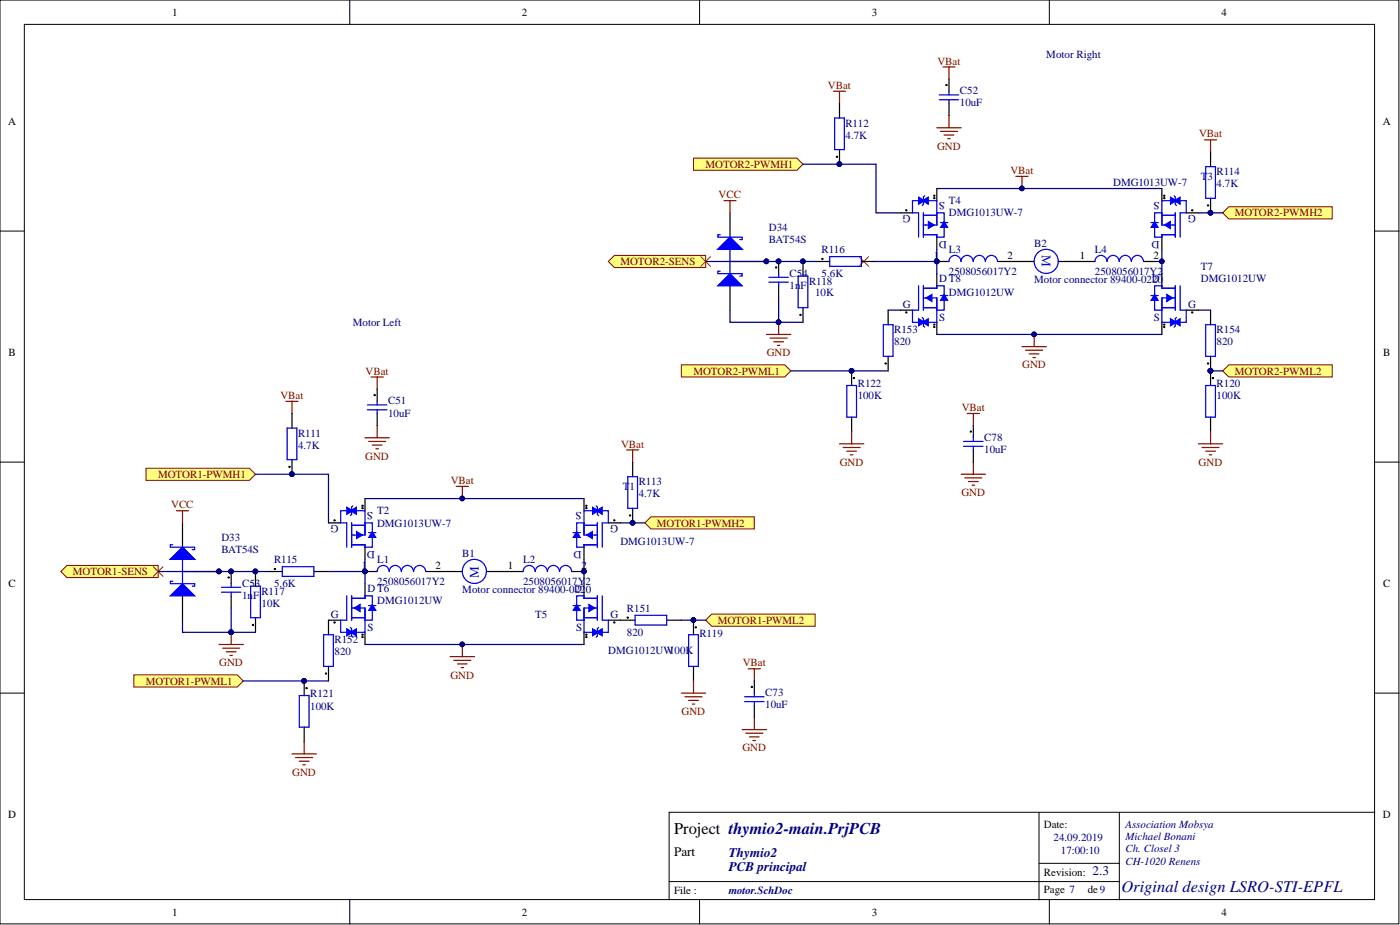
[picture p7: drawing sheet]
<svg xmlns="http://www.w3.org/2000/svg" width="292mm" height="193mm" viewBox="0 0 292 193" stroke-linecap="round" stroke-linejoin="round" font-family="sans-serif">
<g fill="#fff" stroke="#000" stroke-width=".21">
<path d="M0 0h291.9v192.7h-291.9z"/>
<path d="M5.1 5.1h281.7v182.6h-281.7z"/>
</g>
<g fill="none" stroke="#000" stroke-width=".21">
<path d="M73 0v5.1M146 0v5.1M218.9 0v5.1M0 48.2h5.1M286.8 48.2h5.1M0 96.4h5.1M286.8 96.4h5.1M0 144.6h5.1M286.8 144.6h5.1M216.8 169.5v18.2M233.5 169.5v18.2M286.8 169.5h-147.2v18.2"/>
<path d="M73 187.7v5.1M139.6 183.9h93.9M146 187.7v5.1M216.8 180.1h16.7M218.9 187.7v5.1"/>
</g>
<path d="M72.3 124.3v5.1h-1.2M73.4 124.3v5.1M73.4 126.8h2.8v2.6M73.4 128.9h2.8M76.2 124.3v.5h-2.8" fill="none" stroke="#00f" stroke-width=".25"/>
<path d="M73.9 126.8l1.2-.7v1.5z" fill="#00f"/>
<path d="M73.9 126.8l1.2-.7v1.5z" fill="none" stroke="#00f" stroke-width=".21"/>
<path d="M68.5 129.4h2.6M76.2 121.8v2.5M76.2 131.9v2.6" fill="none" stroke="#000" stroke-width=".25"/>
<path d="M77.7 126.1l.7 1.2h-1.5z" fill="#00f"/>
<path d="M77.7 126.1l.7 1.2h-1.5z" fill="none" stroke="#00f" stroke-width=".21"/>
<path d="M76.2 124.3h1.5v5.1h-1.5v2.5h-5.1v-2.5M76.9 126.3h1.5" fill="none" stroke="#00f" stroke-width=".25"/>
<g fill="#000" stroke="#000" stroke-width=".21">
<circle cx="69.8" cy="129.9" r=".13"/>
<circle cx="75.6" cy="132.4" r=".13"/>
<circle cx="75.6" cy="132.9" r=".13"/>
</g>
<path d="M73.1 131.9l1.3-.7v1.5z" fill="#00f"/>
<path d="M73.1 131.9l1.3-.7v1.5z" fill="none" stroke="#00f" stroke-width=".21"/>
<path d="M72.3 131.2l1.3 .7-1.3 .8z" fill="#00f"/>
<path d="M72.3 131.2l1.3 .7-1.3 .8z" fill="none" stroke="#00f" stroke-width=".21"/>
<path d="M71.1 109.1h1.2v5.1M73.4 109.1v5.1M73.4 113.7h2.8v.5M73.4 109.6h2.8M76.2 109.1v2.5h-2.8M73.1 130.9l.3 .3v1.5l.2 .2" fill="none" stroke="#00f" stroke-width=".25"/>
<path d="M74.4 110.9l1.2 .7-1.2 .8z" fill="#00f"/>
<path d="M74.4 110.9l1.2 .7-1.2 .8z" fill="none" stroke="#00f" stroke-width=".21"/>
<path d="M68.5 109.1h2.6M76.2 104v2.5M76.2 114.2v2.5" fill="none" stroke="#000" stroke-width=".25"/>
<path d="M77.7 110.9l.7 1.2h-1.5z" fill="#00f"/>
<path d="M77.7 110.9l.7 1.2h-1.5z" fill="none" stroke="#00f" stroke-width=".21"/>
<path d="M71.1 109.1v-2.6h5.1v2.6h1.5v5.1h-1.5M76.9 111.1h1.5" fill="none" stroke="#00f" stroke-width=".25"/>
<g fill="#000" stroke="#000" stroke-width=".21">
<circle cx="69.8" cy="108.6" r=".13"/>
<circle cx="75.6" cy="105.5" r=".13"/>
<circle cx="75.6" cy="106" r=".13"/>
</g>
<path d="M73.1 106.5l1.3-.7v1.5z" fill="#00f"/>
<path d="M73.1 106.5l1.3-.7v1.5z" fill="none" stroke="#00f" stroke-width=".21"/>
<path d="M72.3 105.8l1.3 .7-1.3 .8z" fill="#00f"/>
<path d="M72.3 105.8l1.3 .7-1.3 .8z" fill="none" stroke="#00f" stroke-width=".21"/>
<path d="M73.6 105.5l-.2 .3v1.5l-.3 .3M121.8 124.3v.5h2.8M121.8 128.9h2.8M124.6 124.3v5.1M124.6 126.8h-2.8v2.6M125.7 124.3v5.1h1.2" fill="none" stroke="#00f" stroke-width=".25"/>
<path d="M122.9 126.1l1.2 .7-1.2 .8z" fill="#00f"/>
<path d="M122.9 126.1l1.2 .7-1.2 .8z" fill="none" stroke="#00f" stroke-width=".21"/>
<path d="M121.8 121.8v2.5M121.8 131.9v2.6M126.9 129.4h2.6" fill="none" stroke="#000" stroke-width=".25"/>
<path d="M120.3 126.1l.8 1.2h-1.5z" fill="#00f"/>
<path d="M120.3 126.1l.8 1.2h-1.5z" fill="none" stroke="#00f" stroke-width=".21"/>
<path d="M119.6 126.3h1.5M121.8 124.3h-1.5v5.1h1.5v2.5h5.1v-2.5" fill="none" stroke="#00f" stroke-width=".25"/>
<g fill="#000" stroke="#000" stroke-width=".21">
<circle cx="122.3" cy="132.4" r=".13"/>
<circle cx="122.3" cy="132.9" r=".13"/>
<circle cx="128.2" cy="129.9" r=".13"/>
</g>
<path d="M123.6 131.2l1.3 .7-1.3 .8z" fill="#00f"/>
<path d="M123.6 131.2l1.3 .7-1.3 .8z" fill="none" stroke="#00f" stroke-width=".21"/>
<path d="M124.4 131.9l1.3-.7v1.5z" fill="#00f"/>
<path d="M124.4 131.9l1.3-.7v1.5z" fill="none" stroke="#00f" stroke-width=".21"/>
<path d="M121.8 109.1v2.5h2.8M121.8 109.6h2.8M124.6 109.1v5.1M124.6 113.7h-2.8v.5M126.9 109.1h-1.2v5.1M124.9 130.9l-.3 .3v1.5l-.2 .2" fill="none" stroke="#00f" stroke-width=".25"/>
<path d="M122.4 111.6l1.2-.7v1.5z" fill="#00f"/>
<path d="M122.4 111.6l1.2-.7v1.5z" fill="none" stroke="#00f" stroke-width=".21"/>
<path d="M121.8 104v2.5M121.8 114.2v2.5M126.9 109.1h2.6" fill="none" stroke="#000" stroke-width=".25"/>
<path d="M120.3 110.9l.8 1.2h-1.5z" fill="#00f"/>
<path d="M120.3 110.9l.8 1.2h-1.5z" fill="none" stroke="#00f" stroke-width=".21"/>
<path d="M119.6 111.1h1.5M126.9 109.1v-2.6h-5.1v2.6h-1.5v5.1h1.5" fill="none" stroke="#00f" stroke-width=".25"/>
<g fill="#000" stroke="#000" stroke-width=".21">
<circle cx="122.3" cy="105.5" r=".13"/>
<circle cx="122.3" cy="106" r=".13"/>
<circle cx="128.2" cy="108.6" r=".13"/>
</g>
<path d="M123.6 105.8l1.3 .7-1.3 .8z" fill="#00f"/>
<path d="M123.6 105.8l1.3 .7-1.3 .8z" fill="none" stroke="#00f" stroke-width=".21"/>
<path d="M124.4 106.5l1.3-.7v1.5z" fill="#00f"/>
<path d="M124.4 106.5l1.3-.7v1.5z" fill="none" stroke="#00f" stroke-width=".21"/>
<g fill="none" stroke="#00f" stroke-width=".25">
<path d="M76.7 85.5h4M76.7 84.5h4M78.7 83.7v.8M78.7 85.5v.8M124.4 105.5l.2 .3v1.5l.3 .3"/>
<circle cx="99" cy="119.2" r="2.51"/>
</g>
<path d="M78.7 81.2v2.5M78.7 86.3v2.5M91.4 119.2h5.1M101.5 119.2h5.1" fill="none" stroke="#000" stroke-width=".25"/>
<g fill="none" stroke="#800000" stroke-width=".25">
<path d="M77.4 78.6h2.6M78.7 78.6v2.6M76.2 91.3h5M76.9 92.1h3.6M77.7 92.9h2M78.4 93.6h.5M78.7 88.8v2.5M95.2 101.5h2.5M96.5 101.5v2.5M93.9 137h5.1M94.7 137.7h3.5M95.4 138.5h2.1"/>
<path d="M96.2 139.3h.5M96.5 134.5v2.5"/>
</g>
<g fill="#000080" stroke="#000080" stroke-width=".21">
<circle cx="96.4" cy="134.4" r=".48"/>
<circle cx="96.4" cy="104" r=".48"/>
</g>
<circle cx="78.2" cy="82.4" r=".13" fill="#000" stroke="#000" stroke-width=".21"/>
<g fill="#ffff80" stroke="#800000" stroke-width=".21">
<path d="M30.5 97.7h21.5l1.3 1.2-1.3 1.3h-21.5z" fill-rule="evenodd"/>
<path d="M134.5 109.1l1.3-1.3h21.6v2.6h-21.6z" fill-rule="evenodd"/>
<path d="M27.9 140.8h21.6l1.3 1.3-1.3 1.2h-21.6z" fill-rule="evenodd"/>
<path d="M147.2 129.4l1.3-1.3h21.6v2.5h-21.6z" fill-rule="evenodd"/>
</g>
<path d="M191.7 59.6v5.1h-1.3M192.7 59.6v5.1M195.5 59.6v.5h-2.8M192.7 62.2h2.8v2.5M192.7 64.2h2.8" fill="none" stroke="#00f" stroke-width=".25"/>
<path d="M193.2 62.2l1.2-.8v1.5z" fill="#00f"/>
<path d="M193.2 62.2l1.2-.8v1.5z" fill="none" stroke="#00f" stroke-width=".21"/>
<path d="M195.5 57.1v2.5M187.8 64.7h2.6M195.5 67.2v2.6" fill="none" stroke="#000" stroke-width=".25"/>
<path d="M197 61.4l.7 1.3h-1.5z" fill="#00f"/>
<path d="M197 61.4l.7 1.3h-1.5z" fill="none" stroke="#00f" stroke-width=".21"/>
<path d="M195.5 59.6h1.5v5.1h-1.5v2.5h-5.1v-2.5M196.2 61.7h1.5" fill="none" stroke="#00f" stroke-width=".25"/>
<g fill="#000" stroke="#000" stroke-width=".21">
<circle cx="189.1" cy="65.2" r=".13"/>
<circle cx="194.9" cy="68.2" r=".13"/>
<circle cx="194.9" cy="67.7" r=".13"/>
</g>
<path d="M192.4 67.2l1.3-.7v1.5z" fill="#00f"/>
<path d="M192.4 67.2l1.3-.7v1.5z" fill="none" stroke="#00f" stroke-width=".21"/>
<path d="M191.7 66.5l1.2 .7-1.2 .8z" fill="#00f"/>
<path d="M191.7 66.5l1.2 .7-1.2 .8z" fill="none" stroke="#00f" stroke-width=".21"/>
<path d="M190.4 44.4h1.3v5.1M192.7 44.4v5.1M192.7 49h2.8v.5M192.7 44.9h2.8M195.5 44.4v2.5h-2.8M192.4 66.2l.3 .3v1.5l.2 .2" fill="none" stroke="#00f" stroke-width=".25"/>
<path d="M193.7 46.2l1.3 .7-1.3 .8z" fill="#00f"/>
<path d="M193.7 46.2l1.3 .7-1.3 .8z" fill="none" stroke="#00f" stroke-width=".21"/>
<path d="M195.5 39.3v2.6M187.8 44.4h2.6M195.5 49.5v2.5" fill="none" stroke="#000" stroke-width=".25"/>
<path d="M197 46.2l.7 1.2h-1.5z" fill="#00f"/>
<path d="M197 46.2l.7 1.2h-1.5z" fill="none" stroke="#00f" stroke-width=".21"/>
<path d="M190.4 44.4v-2.5h5.1v2.5h1.5v5.1h-1.5M196.2 46.4h1.5" fill="none" stroke="#00f" stroke-width=".25"/>
<g fill="#000" stroke="#000" stroke-width=".21">
<circle cx="189.1" cy="43.9" r=".13"/>
<circle cx="194.9" cy="41.3" r=".13"/>
<circle cx="194.9" cy="40.8" r=".13"/>
</g>
<path d="M192.4 41.9l1.3-.8v1.5z" fill="#00f"/>
<path d="M192.4 41.9l1.3-.8v1.5z" fill="none" stroke="#00f" stroke-width=".21"/>
<path d="M191.7 41.1l1.2 .8-1.2 .7z" fill="#00f"/>
<path d="M191.7 41.1l1.2 .8-1.2 .7z" fill="none" stroke="#00f" stroke-width=".21"/>
<path d="M192.9 40.9l-.2 .2v1.5l-.3 .3M242.4 59.6v.5h2.8M245.2 59.6v5.1M246.2 59.6v5.1h1.3M242.4 64.2h2.8M245.2 62.2h-2.8v2.5" fill="none" stroke="#00f" stroke-width=".25"/>
<path d="M243.4 61.4l1.3 .8-1.3 .7z" fill="#00f"/>
<path d="M243.4 61.4l1.3 .8-1.3 .7z" fill="none" stroke="#00f" stroke-width=".21"/>
<path d="M242.4 57.1v2.5M242.4 67.2v2.6M247.5 64.7h2.5" fill="none" stroke="#000" stroke-width=".25"/>
<path d="M240.9 61.4l.8 1.3h-1.6z" fill="#00f"/>
<path d="M240.9 61.4l.8 1.3h-1.6z" fill="none" stroke="#00f" stroke-width=".21"/>
<path d="M242.4 59.6h-1.5v5.1h1.5v2.5h5.1v-2.5M240.1 61.7h1.6" fill="none" stroke="#00f" stroke-width=".25"/>
<g fill="#000" stroke="#000" stroke-width=".21">
<circle cx="242.9" cy="68.2" r=".13"/>
<circle cx="242.9" cy="67.7" r=".13"/>
<circle cx="248.7" cy="65.2" r=".13"/>
</g>
<path d="M244.2 66.5l1.3 .7-1.3 .8z" fill="#00f"/>
<path d="M244.2 66.5l1.3 .7-1.3 .8z" fill="none" stroke="#00f" stroke-width=".21"/>
<path d="M245 67.2l1.2-.7v1.5z" fill="#00f"/>
<path d="M245 67.2l1.2-.7v1.5z" fill="none" stroke="#00f" stroke-width=".21"/>
<path d="M242.4 44.4v2.5h2.8M242.4 44.9h2.8M245.2 44.4v5.1M245.2 49h-2.8v.5M247.5 44.4h-1.3v5.1M245.5 66.2l-.3 .3v1.5l-.2 .2" fill="none" stroke="#00f" stroke-width=".25"/>
<path d="M242.9 46.9l1.3-.7v1.5z" fill="#00f"/>
<path d="M242.9 46.9l1.3-.7v1.5z" fill="none" stroke="#00f" stroke-width=".21"/>
<path d="M242.4 39.3v2.6M242.4 49.5v2.5M247.5 44.4h2.5" fill="none" stroke="#000" stroke-width=".25"/>
<path d="M240.9 46.2l.8 1.2h-1.6z" fill="#00f"/>
<path d="M240.9 46.2l.8 1.2h-1.6z" fill="none" stroke="#00f" stroke-width=".21"/>
<path d="M240.1 46.4h1.6M247.5 44.4v-2.5h-5.1v2.5h-1.5v5.1h1.5" fill="none" stroke="#00f" stroke-width=".25"/>
<g fill="#000" stroke="#000" stroke-width=".21">
<circle cx="242.9" cy="41.3" r=".13"/>
<circle cx="242.9" cy="40.8" r=".13"/>
<circle cx="248.7" cy="43.9" r=".13"/>
</g>
<path d="M244.2 41.1l1.3 .8-1.3 .7z" fill="#00f"/>
<path d="M244.2 41.1l1.3 .8-1.3 .7z" fill="none" stroke="#00f" stroke-width=".21"/>
<path d="M245 41.9l1.2-.8v1.5z" fill="#00f"/>
<path d="M245 41.9l1.2-.8v1.5z" fill="none" stroke="#00f" stroke-width=".21"/>
<g fill="none" stroke="#00f" stroke-width=".25">
<path d="M196 19.8h4M198 19v.8M196 20.8h4M198 20.8v.8M245 40.9l.2 .2v1.5l.3 .3"/>
<circle cx="218.3" cy="54.5" r="2.51"/>
</g>
<path d="M198 16.5v2.5M198 21.6v2.5M210.7 54.5h5.1M220.8 54.5h5.1" fill="none" stroke="#000" stroke-width=".25"/>
<g fill="none" stroke="#800000" stroke-width=".25">
<path d="M196.7 14h2.6M198 14v2.5M195.5 26.6h5M196.2 27.4h3.6M197 28.2h2M197.7 28.9h.6M198 24.1v2.5M212 36.8h2.5M213.2 36.8v2.5M213.2 72.3h5.1M214 73.1h3.5M214.8 73.8h2"/>
<path d="M215.5 74.6h.5M215.8 69.8v2.5"/>
</g>
<g fill="#000080" stroke="#000080" stroke-width=".21">
<circle cx="215.7" cy="69.7" r=".48"/>
<circle cx="213.2" cy="39.3" r=".48"/>
</g>
<circle cx="197.5" cy="17.7" r=".13" fill="#000" stroke="#000" stroke-width=".21"/>
<g fill="#ffff80" stroke="#800000" stroke-width=".21">
<path d="M144.7 33h21.6l1.2 1.3-1.2 1.2h-21.6z" fill-rule="evenodd"/>
<path d="M255.1 44.4l1.3-1.3h21.6v2.6h-21.6z" fill-rule="evenodd"/>
<path d="M142.2 76.1h21.5l1.3 1.3-1.3 1.2h-21.5z" fill-rule="evenodd"/>
<path d="M255.1 77.4l1.3-1.3h21.6v2.5h-21.6z" fill-rule="evenodd"/>
<path d="M12.7 119.2l1.3-1.2h19v2.5h-19z" fill-rule="evenodd"/>
<path d="M126.9 54.5l1.3-1.2h19v2.5h-19z" fill-rule="evenodd"/>
</g>
<g fill="none" stroke="#800000" stroke-width=".25">
<path d="M251.3 29.2h2.5M252.6 29.2v2.5M59.7 83.7h2.5M60.9 83.7v2.6M130.7 93.9h2.6M132 93.9v2.5M250 92.6h5.1M250.8 93.4h3.6M251.6 94.1h2M252.3 94.9h.5M252.6 90.1v2.5M60.9 157.3h5.1"/>
<path d="M61.7 158h3.5M62.4 158.8h2.1M63.2 159.6h.5M63.5 154.7v2.6M142.2 144.6h5M142.9 145.4h3.6M143.7 146.1h2M144.4 146.9h.5M144.7 142.1v2.5"/>
</g>
<path d="M252.6 77.4v3M252.6 87v3.1M40.6 119.2h5.1M38.1 124.3v5.1M144.7 129.4v3M144.7 139v3.1M63.5 142.1v3M63.5 151.7v3" fill="none" stroke="#000" stroke-width=".25"/>
<g fill="#000080" stroke="#000080" stroke-width=".21">
<circle cx="63.4" cy="142" r=".48"/>
<circle cx="144.7" cy="129.4" r=".48"/>
<circle cx="252.5" cy="77.4" r=".48"/>
<circle cx="45.7" cy="119.2" r=".48"/>
</g>
<path d="M251.6 80.4h2v6.6h-2zM143.7 132.4h2v6.6h-2zM62.4 145.1h2.1v6.6h-2.1z" fill="none" stroke="#00f" stroke-width=".25"/>
<g fill="#000" stroke="#000" stroke-width=".21">
<circle cx="253.1" cy="78.9" r=".13"/>
<circle cx="145.2" cy="130.9" r=".13"/>
<circle cx="63.9" cy="143.6" r=".13"/>
</g>
<path d="M179.2 53.5l2 2.1M181.2 53.5l-2 2.1" fill="none" stroke="#f00" stroke-width=".21"/>
<path d="M35.5 124.3l2.6-2.5 2.5 2.5z" fill="#00f"/>
<path d="M35.5 124.3l2.6-2.5 2.5 2.5z" fill="none" stroke="#00f" stroke-width=".25"/>
<path d="M38.1 109.1v5.1" fill="none" stroke="#000" stroke-width=".25"/>
<path d="M35.5 116.7l2.6-2.5 2.5 2.5z" fill="#00f"/>
<path d="M35.5 116.7l2.6-2.5 2.5 2.5z" fill="none" stroke="#00f" stroke-width=".25"/>
<path d="M35.5 116.7l2.6-2.5 2.5 2.5z" fill="#00f"/>
<path d="M176.7 80.4h2v6.6h-2zM35.5 116.7l2.6-2.5 2.5 2.5zM36 113.7h-.5v.5h5.1v.5h-.5M38.1 116.7v5.1M38.1 119.2h2.5M58.9 118.2h6.6v2h-6.6zM36 121.3h-.5v.5h5.1v.5h-.5M52.3 122.3h2v6.6h-2z" fill="none" stroke="#00f" stroke-width=".25"/>
<g fill="#000080" stroke="#000080" stroke-width=".21">
<circle cx="45.7" cy="119.2" r=".48"/>
<circle cx="48.2" cy="131.9" r=".48"/>
<circle cx="53.3" cy="119.2" r=".48"/>
<circle cx="177.7" cy="77.4" r=".48"/>
<circle cx="159.9" cy="54.5" r=".48"/>
</g>
<g fill="none" stroke="#800000" stroke-width=".25">
<path d="M173.9 19h2.5M175.2 19v2.6M175.2 92.6h5M175.9 93.4h3.6M176.7 94.1h2M177.4 94.9h.5M177.7 90.1v2.5M36.8 106.5h2.5M38.1 106.5v2.6M45.7 134.5h5.1M46.5 135.2h3.5M47.2 136h2"/>
<path d="M48 136.7h.5M48.2 131.9v2.6"/>
</g>
<path d="M152.3 59.6v5.1M154.8 54.5h5.1M177.7 77.4v3M177.7 87v3.1M53.3 119.2v3.1M55.8 119.2h3.1M65.5 119.2h3M53.3 128.9v3" fill="none" stroke="#000" stroke-width=".25"/>
<g fill="#000" stroke="#000" stroke-width=".21">
<circle cx="178.2" cy="78.9" r=".13"/>
<circle cx="57.3" cy="118.7" r=".13"/>
<circle cx="52.8" cy="130.4" r=".13"/>
</g>
<path d="M149.8 59.6l2.5-2.5 2.5 2.5z" fill="#00f"/>
<path d="M149.8 59.6l2.5-2.5 2.5 2.5z" fill="none" stroke="#00f" stroke-width=".25"/>
<path d="M152.3 44.4v5.1" fill="none" stroke="#000" stroke-width=".25"/>
<path d="M149.8 52l2.5-2.5 2.5 2.5z" fill="#00f"/>
<path d="M149.8 52l2.5-2.5 2.5 2.5z" fill="none" stroke="#00f" stroke-width=".25"/>
<path d="M149.8 52l2.5-2.5 2.5 2.5z" fill="#00f"/>
<g fill="none" stroke="#00f" stroke-width=".25">
<path d="M174.1 24.6h2.1v6.6h-2.1zM251.6 34.8h2v6.6h-2zM149.8 52l2.5-2.5 2.5 2.5zM150.3 56.6h-.5v.5h5v.5h-.5M150.3 49h-.5v.5h5v.5h-.5M152.3 52v5.1M152.3 54.5h2.5M160.4 58.9h4.1M160.4 57.8h4.1M162.5 57.1v.7M162.5 58.9v.7M166.5 57.6h2.1v6.6h-2.1z"/>
<path d="M173.1 53.5h6.6v2.1h-6.6zM200.5 54.5a1.24 1.24 0 0 0-1.3-1.2 1.24 1.24 0 0 0-1.2 1.2M203 54.5a1.24 1.24 0 0 0-1.2-1.2 1.24 1.24 0 0 0-1.3 1.2M205.6 54.5a1.24 1.24 0 0 0-1.3-1.2 1.24 1.24 0 0 0-1.2 1.2M208.1 54.5a1.24 1.24 0 0 0-1.2-1.2 1.24 1.24 0 0 0-1.3 1.2M230.9 54.5a1.24 1.24 0 0 0-1.2-1.2 1.24 1.24 0 0 0-1.2 1.2M233.5 54.5a1.24 1.24 0 0 0-1.3-1.2 1.24 1.24 0 0 0-1.2 1.2M236 54.5a1.24 1.24 0 0 0-1.2-1.2 1.24 1.24 0 0 0-1.3 1.2M238.6 54.5a1.24 1.24 0 0 0-1.3-1.2 1.24 1.24 0 0 0-1.2 1.2M184.3 67.7h2v6.6h-2zM251.6 67.7h2v6.6h-2zM59.9 89.3h2v6.6h-2z"/>
<path d="M131 99.4h2v6.6h-2zM201 93.1h4.1M201 92.1h4.1M203.1 91.3v.8M203.1 93.1v.8M81.2 119.2a1.24 1.24 0 0 0-1.3-1.2 1.24 1.24 0 0 0-1.2 1.2M83.7 119.2a1.24 1.24 0 0 0-1.2-1.2 1.24 1.24 0 0 0-1.3 1.2M86.3 119.2a1.24 1.24 0 0 0-1.3-1.2 1.24 1.24 0 0 0-1.2 1.2M88.8 119.2a1.24 1.24 0 0 0-1.2-1.2 1.24 1.24 0 0 0-1.3 1.2M111.6 119.2a1.24 1.24 0 0 0-1.2-1.2 1.24 1.24 0 0 0-1.2 1.2M114.2 119.2a1.24 1.24 0 0 0-1.3-1.2 1.24 1.24 0 0 0-1.2 1.2M116.7 119.2a1.24 1.24 0 0 0-1.2-1.2 1.24 1.24 0 0 0-1.3 1.2"/>
<path d="M119.3 119.2a1.24 1.24 0 0 0-1.3-1.2 1.24 1.24 0 0 0-1.2 1.2M46.2 123.5h4.1M46.2 122.5h4.1M48.2 121.8v.7M48.2 123.5v.8M67.5 132.4h2.1v6.6h-2.1zM132.5 128.4h6.6v2h-6.6zM155.4 146.4h4M155.4 145.4h4M157.4 144.6v.8M157.4 146.4v.7"/>
</g>
<g fill="#000080" stroke="#000080" stroke-width=".21">
<circle cx="159.9" cy="54.5" r=".48"/>
<circle cx="162.4" cy="67.2" r=".48"/>
<circle cx="167.5" cy="54.5" r=".48"/>
<circle cx="48.2" cy="119.2" r=".48"/>
<circle cx="162.4" cy="54.5" r=".48"/>
<circle cx="175.1" cy="34.2" r=".48"/>
<circle cx="252.5" cy="44.4" r=".48"/>
<circle cx="60.9" cy="98.9" r=".48"/>
<circle cx="132" cy="109.1" r=".48"/>
<circle cx="252.5" cy="77.4" r=".48"/>
<circle cx="76.1" cy="119.2" r=".48"/>
<circle cx="121.8" cy="119.2" r=".48"/>
<circle cx="195.4" cy="54.5" r=".48"/>
<circle cx="96.4" cy="104" r=".48"/>
<circle cx="63.4" cy="142" r=".48"/>
<circle cx="53.3" cy="119.2" r=".48"/>
<circle cx="45.7" cy="119.2" r=".48"/>
<circle cx="48.2" cy="131.9" r=".48"/>
<circle cx="177.7" cy="77.4" r=".48"/>
<circle cx="144.7" cy="129.4" r=".48"/>
<circle cx="96.4" cy="134.4" r=".48"/>
<circle cx="215.7" cy="69.7" r=".48"/>
<circle cx="213.2" cy="39.3" r=".48"/>
<circle cx="242.4" cy="54.5" r=".48"/>
</g>
<g fill="none" stroke="#800000" stroke-width=".25">
<path d="M151 41.9h2.6M152.3 41.9v2.5M159.9 69.8h5.1M160.7 70.5h3.5M161.4 71.3h2.1M162.2 72.1h.5M162.5 67.2v2.6M200.5 98.9h5.1M201.3 99.7h3.6M201.8 86.3h2.5M203.1 86.3v2.5M203.1 96.4v2.5"/>
<path d="M202.1 100.5h2M202.8 101.2h.5M156.1 139.5h2.6M157.4 139.5v2.6M154.8 152.2h5.1M155.6 153h3.6M156.4 153.7h2M157.1 154.5h.5M157.4 149.7v2.5"/>
</g>
<g fill="none" stroke="#000" stroke-width=".25">
<path d="M175.2 21.6v3M175.2 31.2v3.1M252.6 31.7v3.1M162.5 54.5v2.6M162.5 59.6v2.6M167.5 54.5v3.1M170.1 54.5h3M179.7 54.5h3.1M195.5 54.5h2.5M208.2 54.5h2.5M225.9 54.5h2.6M238.6 54.5h2.6"/>
<path d="M252.6 41.4v3M167.5 64.2v3M185.3 64.7v3M185.3 74.3v3.1M252.6 64.7v3M252.6 74.3v3.1M60.9 86.3v3M60.9 95.9v3M132 96.4v3M203.1 88.8v2.5M203.1 93.9v2.5M48.2 119.2v2.6"/>
<path d="M76.2 119.2h2.5M88.8 119.2h2.6M106.6 119.2h2.6M119.3 119.2h2.5M132 106v3.1M48.2 124.3v2.5M68.5 129.4v3M68.5 139v3.1M129.5 129.4h3M139.1 129.4h3.1M157.4 142.1v2.5M157.4 147.1v2.6"/>
</g>
<g fill="#000" stroke="#000" stroke-width=".21">
<circle cx="174.6" cy="32.7" r=".13"/>
<circle cx="161.9" cy="55.8" r=".13"/>
<circle cx="171.6" cy="54" r=".13"/>
<circle cx="252" cy="42.9" r=".13"/>
<circle cx="167" cy="65.7" r=".13"/>
<circle cx="184.8" cy="75.8" r=".13"/>
<circle cx="252" cy="75.8" r=".13"/>
<circle cx="60.4" cy="97.4" r=".13"/>
<circle cx="202.5" cy="90" r=".13"/>
<circle cx="131.5" cy="107.5" r=".13"/>
<circle cx="47.7" cy="120.5" r=".13"/>
<circle cx="131" cy="128.8" r=".13"/>
<circle cx="68" cy="140.5" r=".13"/>
<circle cx="156.9" cy="143.3" r=".13"/>
</g>
<path d="M146.2 53.5l2 2.1M148.2 53.5l-2 2.1M32 118.2l2 2M34 118.2l-2 2" fill="none" stroke="#f00" stroke-width=".21"/>
<g fill="none" stroke="#000080" stroke-width=".25">
<path d="M167.5 34.3h15.3v10.1h5M195.5 39.3h46.9M147.2 54.5h22.9M182.8 54.5h12.7M195.5 52v5.1M241.2 54.5h1.2v2.6M242.4 52v2.5M250 44.4h5.1M152.3 64.7v2.5h15.2M162.5 62.2v5M165 77.4h20.3M185.3 64.7h2.5"/>
<path d="M195.5 69.8h46.9M250 64.7h2.6M252.6 77.4h2.5M53.3 98.9h15.2v10.2M33 119.2h22.8M68.5 119.2h7.7M76.2 104h45.6M76.2 116.7v5.1M121.8 116.7v5.1M129.5 109.1h5M38.1 129.4v2.5h15.2M48.2 126.8v5.1"/>
<path d="M76.2 134.5h45.6M142.2 129.4h5M50.8 142.1h17.7"/>
</g>
<text font-size="3.4" x="140.6" y="174">Project thymio2-main.PrjPCB</text>
<text font-size="3.4" fill="#000080" x="234" y="186.1">Original design LSRO-STI-EPFL</text>
<g font-size="2.7" fill="#00f">
<text x="217.4" y="53.3" transform="rotate(90 217.4 53.3)">M</text>
<text x="99.9" y="120.5" transform="rotate(-90 99.9 120.5)">M</text>
</g>
<text font-size="2.7" x="140.6" y="178.5">Part</text>
<g font-size="2.7" fill="#000080">
<text x="152.1" y="178.8">Thymio2</text>
<text x="152.1" y="181.8">PCB principal</text>
<text x="228" y="182.6">2.3</text>
</g>
<g font-size="2.3">
<text x="35.9" y="3.3">1</text>
<text x="108.9" y="3.3">2</text>
<text x="181.9" y="3.3">3</text>
<text x="254.9" y="3.3">4</text>
<text x="1.7" y="26.1">A</text>
<text x="288.5" y="26.1">A</text>
<text x="194.8" y="54">1</text>
<text x="210.2" y="54">2</text>
<text x="225.3" y="54">1</text>
<text x="240.6" y="54">2</text>
<text x="1.8" y="74.3">B</text>
<text x="288.6" y="74.3">B</text>
<text x="75.5" y="118.7">1</text>
<text x="90.9" y="118.7">2</text>
<text x="106" y="118.7">1</text>
<text x="121.3" y="118.7">2</text>
<text x="1.8" y="122.5">C</text>
<text x="288.6" y="122.5">C</text>
<text x="1.7" y="170.7">D</text>
<text x="217.8" y="172.8">Date:</text>
<text x="288.5" y="170.7">D</text>
<text x="217.8" y="182.6">Revision:</text>
<text x="35.9" y="191">1</text>
<text x="108.9" y="191">2</text>
<text x="140.6" y="186.4">File :</text>
<text x="181.9" y="191">3</text>
<text x="217.8" y="186.2">Page 7</text>
<text x="226.9" y="186.2">de9</text>
<text x="254.9" y="191">4</text>
</g>
<g font-size="2.3" fill="#800000">
<text x="195.6" y="13.5">VBat</text>
<text x="172.7" y="18.5">VBat</text>
<text x="250.2" y="28.7">VBat</text>
<text x="147.2" y="35">MOTOR2-PWMH1</text>
<text x="195.5" y="31.2">GND</text>
<text x="149.9" y="41.4">VCC</text>
<text x="210.8" y="36.3">VBat</text>
<text x="257.7" y="45.2">MOTOR2-PWMH2</text>
<text x="129.5" y="55.3">MOTOR2-SENS</text>
<text x="160" y="74.3">GND</text>
<text x="213.3" y="76.9">GND</text>
<text x="58.5" y="83.2">VBat</text>
<text x="76.3" y="78.1">VBat</text>
<text x="144.7" y="78.1">MOTOR2-PWML1</text>
<text x="257.7" y="78.1">MOTOR2-PWML2</text>
<text x="200.7" y="85.7">VBat</text>
<text x="76.2" y="95.9">GND</text>
<text x="129.6" y="93.4">VBat</text>
<text x="33" y="99.7">MOTOR1-PWMH1</text>
<text x="94" y="101">VBat</text>
<text x="175.2" y="97.2">GND</text>
<text x="250.1" y="97.2">GND</text>
<text x="35.7" y="106">VCC</text>
<text x="200.6" y="103.5">GND</text>
<text x="137.1" y="109.8">MOTOR1-PWMH2</text>
<text x="15.2" y="120">MOTOR1-SENS</text>
<text x="149.8" y="130.1">MOTOR1-PWML2</text>
<text x="30.5" y="142.8">MOTOR1-PWML1</text>
<text x="45.7" y="139">GND</text>
<text x="94" y="141.6">GND</text>
<text x="155" y="139">VBat</text>
<text x="142.2" y="149.2">GND</text>
<text x="61" y="161.8">GND</text>
<text x="154.9" y="156.8">GND</text>
</g>
<g font-size="2.3" fill="#000080">
<text x="218.3" y="12.2">Motor Right</text>
<text x="200.3" y="19.7">C52</text>
<text x="200.3" y="22.2">10uF</text>
<text x="176.4" y="26.4">R112</text>
<text x="176.4" y="28.9">4.7K</text>
<text x="232.3" y="38.8">DMG1013UW-7</text>
<text x="250.5" y="37.6">T3</text>
<text x="253.8" y="36.5">R114</text>
<text x="253.8" y="39.1">4.7K</text>
<text x="190" y="44.9" transform="rotate(-180 190 44.9)">G</text>
<text x="197.1" y="42.1" transform="rotate(-180 197.1 42.1)">S</text>
<text x="198" y="42.6">T4</text>
<text x="198" y="45.2">DMG1013UW-7</text>
<text x="241.9" y="42.1" transform="rotate(-180 241.9 42.1)">S</text>
<text x="249.5" y="44.9" transform="rotate(-180 249.5 44.9)">G</text>
<text x="160.4" y="48.2">D34</text>
<text x="160.4" y="50.7">BAT54S</text>
<text x="171.4" y="52.8">R116</text>
<text x="197.5" y="50.2" transform="rotate(-180 197.5 50.2)">D</text>
<text x="198" y="52.8">L3</text>
<text x="215.8" y="51.5">B2</text>
<text x="228.5" y="52.8">L4</text>
<text x="241.9" y="50.2" transform="rotate(-180 241.9 50.2)">D</text>
<text x="164.7" y="57.7">C54</text>
<text x="168.8" y="59.4">R118</text>
<text x="171.4" y="57.8">5.6K</text>
<text x="196" y="58.9">DT8</text>
<text x="198" y="57.3">2508056017Y2</text>
<text x="215.8" y="59.1">Motor connector 89400-0220</text>
<text x="228.5" y="57.3">2508056017Y2</text>
<text x="240.3" y="58.9">D</text>
<text x="250.5" y="56.3">T7</text>
<text x="250.5" y="58.9">DMG1012UW</text>
<text x="164.7" y="60.3">1nF</text>
<text x="170.1" y="61.7">10K</text>
<text x="188.4" y="64.2">G</text>
<text x="198" y="61.7">DMG1012UW</text>
<text x="247.9" y="64.2">G</text>
<text x="73.6" y="68">Motor Left</text>
<text x="186.6" y="69.5">R153</text>
<text x="196" y="67">S</text>
<text x="240.8" y="67">S</text>
<text x="253.8" y="69.5">R154</text>
<text x="186.6" y="72.1">820</text>
<text x="253.8" y="72.1">820</text>
<text x="179" y="80.8">R122</text>
<text x="179" y="83.3">100K</text>
<text x="253.8" y="80.8">R120</text>
<text x="253.8" y="83.3">100K</text>
<text x="81" y="84.4">C51</text>
<text x="81" y="86.9">10uF</text>
<text x="62.2" y="91.1">R111</text>
<text x="62.2" y="93.6">4.7K</text>
<text x="205.4" y="92">C78</text>
<text x="205.4" y="94.5">10uF</text>
<text x="133.3" y="101.2">R113</text>
<text x="77.8" y="106.8" transform="rotate(-180 77.8 106.8)">S</text>
<text x="78.7" y="107.3">T2</text>
<text x="121.3" y="106.8" transform="rotate(-180 121.3 106.8)">S</text>
<text x="130" y="102.2">T1</text>
<text x="133.3" y="103.8">4.7K</text>
<text x="46.2" y="112.9">D33</text>
<text x="70.7" y="109.6" transform="rotate(-180 70.7 109.6)">G</text>
<text x="78.7" y="109.8">DMG1013UW-7</text>
<text x="129" y="109.6" transform="rotate(-180 129 109.6)">G</text>
<text x="129.5" y="113.7">DMG1013UW-7</text>
<text x="46.2" y="115.4">BAT54S</text>
<text x="57.2" y="117.5">R115</text>
<text x="78.2" y="114.9" transform="rotate(-180 78.2 114.9)">D</text>
<text x="78.7" y="117.5">L1</text>
<text x="96.5" y="116.2">B1</text>
<text x="109.2" y="117.5">L2</text>
<text x="121.3" y="114.9" transform="rotate(-180 121.3 114.9)">D</text>
<text x="50.5" y="122.4">C53</text>
<text x="50.5" y="124.9">1nF</text>
<text x="54.6" y="124.1">R117</text>
<text x="57.2" y="122.5">5.6K</text>
<text x="76.7" y="123.5">DT6</text>
<text x="78.7" y="122">2508056017Y2</text>
<text x="96.5" y="123.8">Motor connector 89400-0220</text>
<text x="109.2" y="122">2508056017Y2</text>
<text x="119.8" y="123.5">D</text>
<text x="54.6" y="126.6">10K</text>
<text x="69" y="128.9">G</text>
<text x="76.7" y="131.7">S</text>
<text x="78.7" y="126.1">DMG1012UW</text>
<text x="111.7" y="128.9">T5</text>
<text x="120.2" y="131.7">S</text>
<text x="127.3" y="128.9">G</text>
<text x="130.8" y="127.6">R151</text>
<text x="69.8" y="134.2">R152</text>
<text x="69.8" y="136.7">820</text>
<text x="126.9" y="136.5">DMG1012UW100K</text>
<text x="130.8" y="132.7">820</text>
<text x="146" y="132.8">R119</text>
<text x="64.7" y="145.5">R121</text>
<text x="64.7" y="148">100K</text>
<text x="159.7" y="145.2">C73</text>
<text x="159.7" y="147.8">10uF</text>
<text x="234.8" y="172.8">Association Mobsya</text>
<text x="219.8" y="175.5">24.09.2019</text>
<text x="221.4" y="178.1">17:00:10</text>
<text x="234.8" y="175.3">Michael Bonani</text>
<text x="234.8" y="177.8">Ch. Closel 3</text>
<text x="234.8" y="180.4">CH-1020 Renens</text>
<text x="152.1" y="186.4">motor.SchDoc</text>
</g>
</svg>
